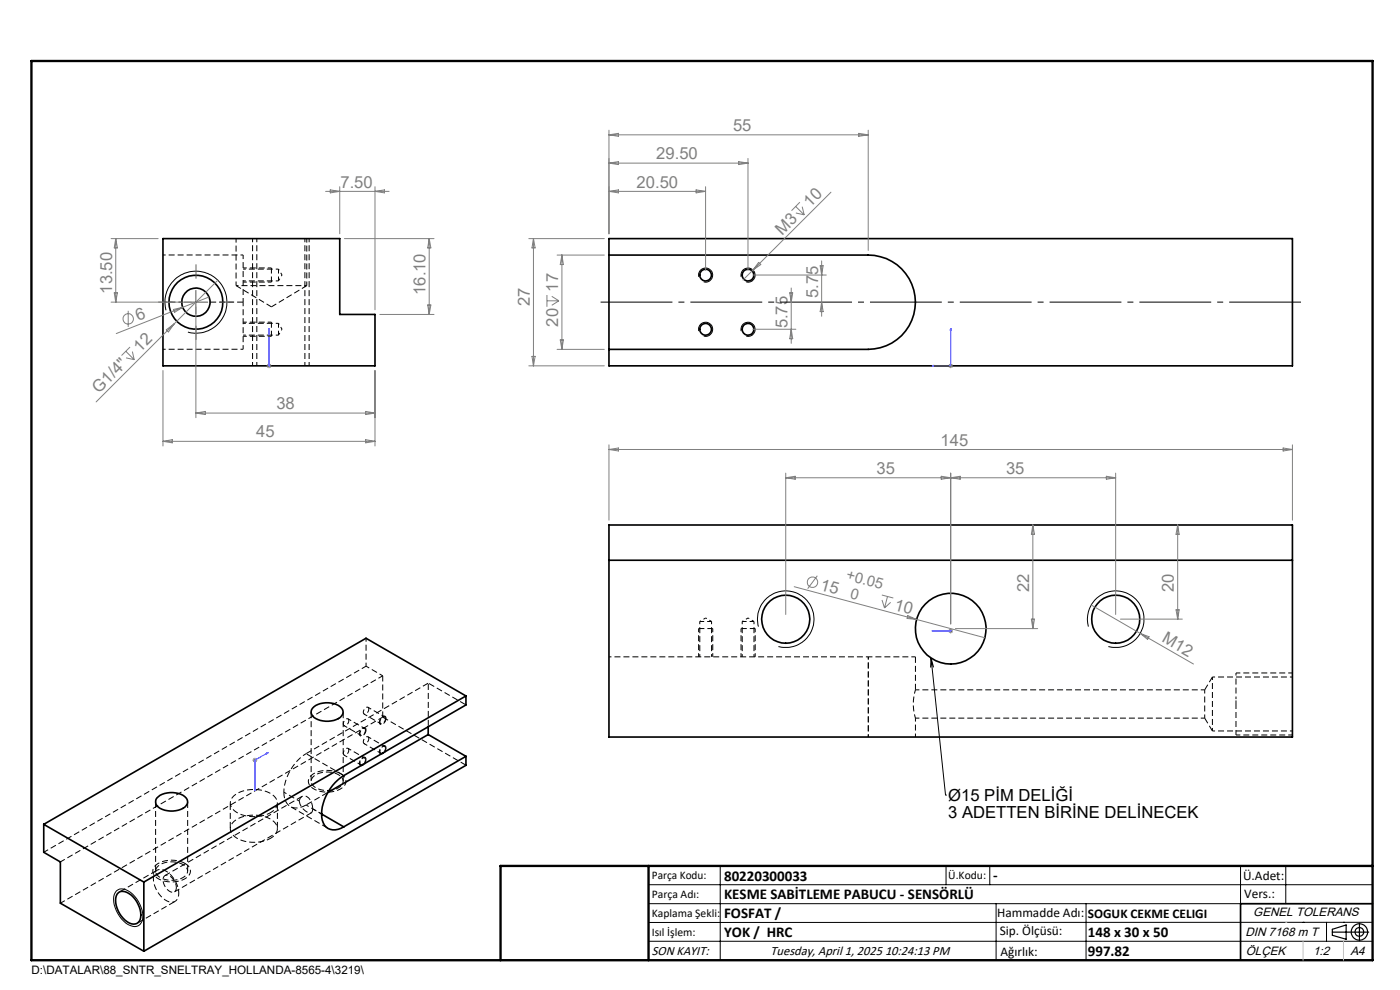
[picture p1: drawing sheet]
<svg xmlns="http://www.w3.org/2000/svg" width="297mm" height="210mm" viewBox="0 0 297 210" stroke-linecap="round" stroke-linejoin="round" font-family="sans-serif">
<g fill="none" stroke="#000" stroke-width=".35">
<path d="M34.6 50.6h37.5v16.1h7.5v10.9h-45zM129.2 54.1h55a10 10 0 0 1 10 10 10 10 0 0 1-10 10h-55M129.2 50.6h145v27h-145zM129.2 111.4h145v44.9h-145zM129.2 118.8h145M66.6 149.9a4.8 4.8 0 0 1 5.9 .3 1.55 1.55 0 0 1-1.2 2.4 4.8 4.8 0 0 1-5-.7 1.28 1.28 0 0 1 .3-2zM81.2 159.7l-.1 .1M90.8 154.2v1.6M90.8 155.8l-21.2 12.3M90.8 155.8l8 4.6M98.8 147.6v1.9l-25.9 15a10.3 10.3 0 0 0-4.7 8.2M98.8 147.6l-68.3 39.5"/>
<path d="M98.8 147.6l-21.2-12.2-68.3 39.5M9.3 174.9v5.9l3.5 2v8.8l17.7 10.2M9.3 174.9l21.2 12.2M33.3 169.3a4.8 4.8 0 0 1 6.2 0 1.55 1.55 0 0 1-1.2 2.4 4.9 4.9 0 0 1-5-.8 1.31 1.31 0 0 1 0-1.6zM68.2 172.7a2.79 2.79 0 0 0 2.9 3.3l1.8-.6M68.2 172.7l4.7 2.7M77 162.2h-.1M98.8 160.4l-25.9 15M98.8 160.4v1.9l-68.3 39.5M25.1 189.4a2.12 2.12 0 0 1 2.8 .5 5.5 5.5 0 0 1 1.8 5.1 1.66 1.66 0 0 1-2.7 .5 5.6 5.6 0 0 1-2.3-5.4zM30.5 187.1v14.7M291.2 191.7h-28v12"/>
<circle cx="149.7" cy="58.3" r="1.25"/>
<circle cx="158.7" cy="58.4" r="1.26"/>
<circle cx="41.6" cy="64.1" r="5.7"/>
<circle cx="41.6" cy="64.1" r="3"/>
<circle cx="149.7" cy="69.8" r="1.25"/>
<circle cx="158.7" cy="69.9" r="1.26"/>
<circle cx="166.7" cy="131.3" r="5.1"/>
<circle cx="201.7" cy="133.3" r="7.5"/>
<circle cx="236.7" cy="131.3" r="5.1"/>
</g>
<path d="M65.1 60.6h-15M129.2 139.3h55" fill="none" stroke="#000" stroke-width=".21" stroke-dasharray="1.3 .6" stroke-dashoffset=".8" stroke-linecap="butt"/>
<g fill="none" stroke="#000" stroke-width=".21" stroke-dasharray="1.3 .6" stroke-dashoffset=".4" stroke-linecap="butt">
<path d="M50.1 50.6v10M51.6 54.1v10M51.6 64.1v10M65.1 60.6v-10M184.2 139.3h10M74 152.9l-.3 .8a.51 .51 0 0 1-.8 .1 .99 .99 0 0 1 .9-1.3l.2 .4M74 159.1l-.3 .8a.51 .51 0 0 1-.8 .2 .99 .99 0 0 1 .9-1.3l.2 .3M77.5 154.9l-.3 .8a.51 .51 0 0 1-.8 .2 .99 .99 0 0 1 1-1.4l.1 .4M78.2 150.4l-.3 .8a.51 .51 0 0 1-.7 .2 .99 .99 0 0 1 .9-1.4l.1 .4M78.2 156.7l-.3 .8a.51 .51 0 0 1-.7 .2 .99 .99 0 0 1 .9-1.4l.1 .4M81.8 152.5l-.3 .8a.51 .51 0 0 1-.8 .1 .99 .99 0 0 1 .9-1.3l.2 .4M194.2 146.3a10 10 0 0 0 0 6"/>
<path d="M194.2 152.3h61.4M255.6 146.3h-61.4M262.2 155.9h12M274.2 142.8h-12M57.4 172.4a2.18 2.18 0 0 0 1.4-2.1 2.18 2.18 0 0 0-1.5-2.1 7.5 7.5 0 0 0-7.7 .6 2.04 2.04 0 0 0 .6 3.5 7.8 7.8 0 0 0 7.2 .1M57.4 177.8a2.18 2.18 0 0 0 1.4-2.1 2.18 2.18 0 0 0-1.5-2 7.5 7.5 0 0 0-7.7 .5 2.04 2.04 0 0 0 .6 3.6 7.8 7.8 0 0 0 7.2 0M37.4 188.3a.96 .96 0 0 1-.7 1 .96 .96 0 0 1-1.1-.5 2.5 2.5 0 0 1-.8-2.9 1.19 1.19 0 0 1 1.8 .4l.7 1.2 .1 .8"/>
</g>
<g fill="none" stroke="#000" stroke-width=".21" stroke-dasharray="1.3 .6" stroke-linecap="butt">
<path d="M51.6 64.1h-7M148.2 133.3h.1M157.2 133.3h.1M194.2 139.3v7M64.9 159.9l26-15M66 151v14.7M77.7 154.8l-.4 .9a.59 .59 0 0 1-.8 .4 .59 .59 0 0 1-.2-.9l.4-.5a.55 .55 0 0 1 .9-.1l.1 .2M80.8 160a1.06 1.06 0 0 1 .6-1.8h.4l.1 .4M81.9 152.4l-.3 .9a.59 .59 0 0 1-.9 .4 .59 .59 0 0 1-.1-.9l.3-.6a.55 .55 0 0 1 1-.1v.3M81.9 158.6v.3M255.6 152.3l1.6 2.8M257.2 143.6l-1.6 2.7"/>
<path d="M33 170.1v14.7M64.9 170.8a2.84 2.84 0 0 1-4.3-.9l-.4-1.9M72.8 165.7v-14.7M76.6 162.4a1.06 1.06 0 0 1 .5-1.8l.4 .1 .2 .4M77.7 161.1l-.1 .3M98.9 162.3l-17.7-10.2M39.8 184.8v-14.7"/>
</g>
<g fill="none" stroke="#000" stroke-width=".21" stroke-dasharray="1.3 .6" stroke-dashoffset=".5" stroke-linecap="butt">
<path d="M51.6 59.8h6M53.6 50.6v27M54.5 50.6v27M57.6 56.8h-6M38.6 64.1h-4M51.6 71.3h6M57.6 68.3h-6M64.7 77.6v-27M65.6 77.6v-27M148.2 133.3v6M151.2 139.3v-6M157.2 133.3v6"/>
<path d="M160.2 139.3v-6M73 153.9l3.5 2.1M77.2 151.5l3.6 2M77.2 157.7l3.6 2.1M77.4 154.5l-3.6-2M77.7 141.3v-5.9M81.2 143.4l-3.5-2.1M81.6 152.1l-3.5-2.1M81.6 158.3l-3.5-2M194.2 152.3v4M255.6 152.3v-6M262.2 149.3v-1"/>
<path d="M60.2 168a10.4 10.4 0 0 1 4.7-8.1M66.3 171.6l1.9 1.1M73 160.2l3.5 2M77.4 160.8l-3.6-2.1M37.9 189.5a1.69 1.69 0 0 1-.9 1.8 1.69 1.69 0 0 1-2-.4 5.6 5.6 0 0 1-2.3-5.5 1.66 1.66 0 0 1 2.8-.5 6 6 0 0 1 2.4 4.6"/>
</g>
<g fill="none" stroke="#000" stroke-width=".21" stroke-dasharray="1.3 .6" stroke-dashoffset=".7" stroke-linecap="butt">
<path d="M34.6 54.1h17M51.6 59.6h7.5M59.1 59.6l.7-1.3M59.1 57.1h-7.5M59.8 58.3l-.7-1.2M51.6 74.1h-17M51.6 71.1h7.5M59.1 68.6h-7.5M59.1 71.1l.7-1.3M59.8 69.8l-.7-1.2M148.5 131.8v7.5M149.7 131.1l-1.2 .7"/>
<path d="M151 131.8l-1.3-.7M151 139.3v-7.5M157.5 131.8v7.5M158.7 131.1l-1.2 .7M160 131.8l-1.3-.7M160 139.3v-7.5M184.2 139.3v17M184.2 156.3v-17M257.2 155.1h17M262.2 148.3v-5.5M274.2 143.6h-17"/>
</g>
<path d="M59.1 57.1v2.5M59.1 68.6v2.5M148.5 131.8h2.5M157.5 131.8h2.5M81.9 158.9l-.3 .6M77.6 161.4l-.3 .6" fill="none" stroke="#000" stroke-width=".21" stroke-dasharray="1.3 .6" stroke-dashoffset=".3" stroke-linecap="butt"/>
<path d="M81.8 158.7l-.2 .6-.4 .4M257.2 155.1v-11.5M60.2 168l3.3 1.9M68.2 172.7l-3.3-1.9M71.8 167.1a1.47 1.47 0 0 0 1-1.4 1.47 1.47 0 0 0-1-1.4 4.9 4.9 0 0 0-5.5 .6 1.57 1.57 0 0 0 1.2 2.4 5.4 5.4 0 0 0 4.3-.2M77.5 161.2l-.1 .5-.4 .5M38.8 186.2a1.47 1.47 0 0 0 1-1.4 1.47 1.47 0 0 0-1-1.4 4.9 4.9 0 0 0-5.5 .5 1.57 1.57 0 0 0 1.2 2.5 5.4 5.4 0 0 0 4.3-.2" fill="none" stroke="#000" stroke-width=".21" stroke-dasharray="1.3 .6" stroke-dashoffset=".6" stroke-linecap="butt"/>
<g fill="none" stroke="#000" stroke-width=".21" stroke-dasharray="1.3 .6" stroke-dashoffset=".1" stroke-linecap="butt">
<path d="M57.6 56.8v3M50.1 60.6l7.5 4.5M57.6 68.3v3M57.6 65.1l7.5-4.5M148.3 133.3h2.9M157.3 133.3h2.9M81.2 159.8h-.4a.91 .91 0 0 1 0-1 .91 .91 0 0 1 .8-.5l.2 .4M81.2 152.1v-8.7M63.5 169.9a2.89 2.89 0 0 0 2.5 2.5l.2-.2 .1-.6M64 169l-29 16.7M72.2 164.1a5.7 5.7 0 0 0-6.4 .7 1.75 1.75 0 0 0 1 2.7 5.5 5.5 0 0 0 6.4-1 1.67 1.67 0 0 0-1-2.4M76.9 162.2l-.3 .1a.91 .91 0 0 1-.1-1 .91 .91 0 0 1 .9-.5l.1 .4"/>
<path d="M37 189.2l29-16.8M39.2 183.1a5.7 5.7 0 0 0-6.4 .7 1.75 1.75 0 0 0 1 2.7 5.5 5.5 0 0 0 6.4-1 1.67 1.67 0 0 0-1-2.4"/>
</g>
<path d="M66.3 171.6a2.56 2.56 0 0 0-1.8-2.8 1.05 1.05 0 0 0-1 1.1M69.6 168.1l-4.7 2.7" fill="none" stroke="#000" stroke-width=".21" stroke-dasharray="1.3 .6" stroke-dashoffset="-.1" stroke-linecap="butt"/>
<path d="M77.7 141.3l-68.4 39.5M81.2 143.4l-68.4 39.4M81.2 152.1l-68.4 39.5M262.2 155.9v-6.6" fill="none" stroke="#000" stroke-width=".21" stroke-dasharray="1.3 .6" stroke-dashoffset=".2" stroke-linecap="butt"/>
<path d="M64.9 159.9l8 4.6M90.9 144.9v9.3M90.9 144.9l8 4.6M48.9 170.3v5.5M58.9 175.8v-5.5M61.6 171.1l8 4.6M29.1 195.8l8-4.6M33.3 184.6l-8 4.6" fill="none" stroke="#000" stroke-width=".21" stroke-dasharray="1.3 .6" stroke-dashoffset="-.2" stroke-linecap="butt"/>
<g fill="none" stroke="#808080" stroke-width=".21">
<path d="M72.1 39.6v10M79.6 39.6v26.1M129.2 27.6v22M129.2 34.6h29.5M129.2 34.6l2-.3v.6zM129.2 28.6l2-.3v.6zM129.2 28.6h55M149.7 39.6v17.8M156.7 34.3l2 .3-2 .3zM158.7 33.6v23.8M182.2 28.3l2 .3-2 .3zM184.2 27.6v25.5"/>
<path d="M23.6 50.6h9.9M24.6 50.6l.3 2h-.7zM24.6 50.6v13.5M46.2 59.4l-9.3 9.3M69.1 40.6h13.4M70.1 40.3l2 .3-2 .3zM73.1 50.6h19M79.6 40.6l2-.3v.6zM91.1 50.6l.3 2h-.7zM91.1 50.6v16.1M112.2 50.6h16M113.2 50.6v27"/>
<path d="M113.2 50.6l.3 2h-.6zM118.2 54.1h10M119.2 54.1v20M119.2 54.1l.3 2h-.6zM129.2 40.6l2-.3v.6zM129.2 40.6h20.5M147.7 40.3l2 .3-2 .3zM159.7 58.3h15.6M160.9 55.7l.5 .4-1.7 1.2zM168.8 43.8l1.8 1.8M168.8 45.2l1.8 .4M169.7 42.9l-1.8 1.8"/>
<path d="M170.2 43.8l.4 1.8M174 56.4h.6l-.3 1.9zM174.3 55.3v11.8M176.3 40.8l-18.7 18.6M23.6 64.1h17M24.2 62.1h.7l-.3 2zM26.7 74.5l1.8 1.8M26.7 75.9l1.8 .4M27.2 65.9v3.4M27.6 73.6l-1.8 1.8M28.1 74.6l.4 1.7M34.6 78.6v16"/>
<path d="M35.3 69.9l1.6-1.2-1.2 1.7zM36.8 65.6l2-.4-1.8 1zM36.9 68.7l-16.5 16.6M38.8 65.2l-14.1 5.6M41.6 65.1v23.5M44.3 63l-5.5 2.2M56.6 77.6h1M56.7 77.2l.7 .8M57.1 77.1v1M57.4 77.2l-.7 .8M79.6 78.6v16M80.6 66.7h11.5"/>
<path d="M90.7 64.7h.7l-.3 2zM112.2 77.6h16M112.9 75.6h.6l-.3 2zM116 62.6v2.5M116 63.8h2.6M117.1 62.9l1.5 .9M118.2 74.1h10M118.6 63.8l-1.5 1M118.9 72.1h.6l-.3 2zM159.7 69.8h9.1M167.5 62.1h.7l-.3 2zM167.9 61.1v11.7"/>
<path d="M167.9 69.8l.3 2.1h-.7zM174.3 64.1l.3 2h-.6zM201.2 77.6h1M201.3 77.2l.7 .8M201.7 77.1v1M202 77.2l-.7 .8M34.6 93.6h45M34.6 93.6l1.9-.3v.6zM41.6 87.6h38M41.6 87.6l2-.3v.6zM77.6 93.3l2 .3-2 .3zM77.6 87.3l2 .3-2 .3z"/>
<path d="M129.2 94.4v15.9M129.2 95.3l2-.3v.7zM129.2 95.3h145M272.2 95l2 .3-2 .4zM274.2 94.4v15.9M166.7 100.4v29.9M166.7 101.3h70M166.7 101.3l2-.3v.7zM199.7 101l4 .7v-.7l-4 .7zM201.7 100.4v32M219.1 111.4l.4 1.9h-.7zM219.1 111.4v21.9"/>
<path d="M234.7 101l2 .3-2 .4zM236.7 100.4v29.9M249.8 111.4v19.9M249.8 111.4l.4 1.9h-.7zM168.5 124.5l26 6.9M173.4 122.1l-2.1 2.8M187.1 126.2l2.4 .7M187.1 127.3l.5 1.7M188.3 126.5l-.7 2.5M188.9 127.8l-1.3 1.2M192.6 130.6l1.9 .8-2.1-.2zM194.5 131.4l14.4 3.9"/>
<path d="M201.2 133.8h1M201.3 133.5l.7 .7M201.7 133.3v1.1M202 133.5l-.7 .7M202.7 133.3h17.4M218.8 131.3h.7l-.4 2zM231.5 128.3l10.4 6.1M237.7 131.3h13.1M241.9 134.4l11.3 6.5M241.9 134.4l1.9 .7-.3 .5zM249.5 129.4h.7l-.4 1.9zM53.6 161.2h1"/>
<path d="M53.7 160.9l.7 .7M54.1 160.8v.9M54.4 160.9l-.7 .7"/>
<circle cx="27.2" cy="67.6" r="1.11"/>
<circle cx="172.4" cy="123.5" r="1.11"/>
</g>
<g fill="none" stroke="#000" stroke-width=".21">
<path d="M148.2 58.7a1.49 1.49 0 0 1 1.3-1.8 1.49 1.49 0 0 1 1.7 1.6 1.49 1.49 0 0 1-1.9 1.3M157.2 58.7a1.49 1.49 0 0 1 1.3-1.8 1.49 1.49 0 0 1 1.7 1.6 1.49 1.49 0 0 1-1.9 1.3M35.2 65.8a6.6 6.6 0 0 1 5.8-8.3 6.6 6.6 0 0 1 7.1 7.1 6.6 6.6 0 0 1-8.2 5.8M148.2 70.2a1.49 1.49 0 0 1 1.3-1.8 1.49 1.49 0 0 1 1.7 1.6 1.49 1.49 0 0 1-1.9 1.3M157.2 70.2a1.49 1.49 0 0 1 1.3-1.8 1.49 1.49 0 0 1 1.7 1.6 1.49 1.49 0 0 1-1.9 1.3M160.9 132.9a6 6 0 0 1 5.3-7.5 6 6 0 0 1 6.5 6.5 6 6 0 0 1-7.6 5.3M197.5 139.6l3.1 29.1M197.5 139.6l.5 2M197.5 139.6l-.1 2M230.9 132.9a6 6 0 0 1 5.3-7.5 6 6 0 0 1 6.5 6.5 6 6 0 0 1-7.6 5.3M81.6 159.5l-.8 .5M81.6 159.5h.1"/>
<path d="M77.3 162l-.4 .4h-.3M77.3 162h.1M200.6 168.7h.1M24.7 189a2.24 2.24 0 0 1 3 .3 6.5 6.5 0 0 1 2.5 6.1 1.85 1.85 0 0 1-3 .7 6.5 6.5 0 0 1-3-6.3zM137.6 187.7h153.6M137.6 191.7h153.6M137.6 199.7h153.6M152.8 183.7v20M200.7 183.7v4M210 183.7v4M211.3 191.7v12M230.4 191.7v12"/>
<path d="M263.2 183.7v20M272.8 183.7v8M276.4 195.6h.1M281.4 195.6v4.1M285 195.6h.1M291.2 195.6l-153.6 .1"/>
</g>
<g fill="none" stroke="#000" stroke-width=".25">
<path d="M282.6 197.7h7.8M282.6 197.1l3-.9v3l-3-.8zM288.4 195.8v3.8M106.2 203.7h185"/>
<circle cx="288.4" cy="197.7" r="1.74"/>
<circle cx="288.4" cy="197.7" r=".93"/>
</g>
<g fill="none" stroke="#00f" stroke-width=".21">
<path d="M57.1 77.5v.2zM57.1 69.6v.4v-.4M57.1 77.6h.1M57.1 69.6v8M197.7 77.6l.4-.1v.2zM201.7 69.6l.1 .4h-.2zM201.7 69.6v8h-4M197.7 133.8h.4h-.4M197.7 133.8h4M201.6 133.8h.2zM201.7 133.8h.1M56.6 159.7l.3-.1-.3 .3z"/>
<path d="M56.9 159.6l-2.8 1.6v6.6M54 167.5l.2-.1-.1 .4z"/>
</g>
<path d="M41.6 59.1v-3M36.6 64.1h-3M41.6 69.1v3M46.6 64.1h3" fill="none" stroke="#808000" stroke-width=".21" stroke-dasharray="15.2 1.3 1.3 1.3" stroke-linecap="butt"/>
<path d="M276.2 64.1h-149" fill="none" stroke="#000" stroke-width=".21" stroke-dasharray="15.2 1.3 1.3 1.3" stroke-dashoffset="-.2" stroke-linecap="butt"/>
<path d="M39.1 64.1h5M41.6 61.6v5" fill="none" stroke="#808000" stroke-width=".21"/>
<path d="M6.7 12.9h284.5v190.8h-284.5zM137.6 183.7v20M291.2 183.7h-185v20" fill="none" stroke="#000" stroke-width=".5"/>
<path d="M276.4 199.7v4M285 199.7v4" fill="none" stroke="#c0c0c0" stroke-width=".21"/>
<path d="M272.8 195.6h.1" fill="none" stroke="#c0c0c0" stroke-width=".25"/>
<g fill="#00f">
<path d="M197.7 77.6l.4 .1v-.2zM201.7 69.6l-.1 .4h.2z"/>
<path d="M56.6 159.7v.2l.3-.3zM54 167.5l.1 .3 .1-.4z"/>
<path d="M197.7 133.8h.4zM201.6 133.8h.2zM57.1 77.5v.2zM57.1 69.6v.4z"/>
</g>
<g font-size="3.5" fill="#808080">
<text x="155.5" y="27.8">55</text>
<text x="139.2" y="33.8">29.50</text>
<text x="72.2" y="39.8">7.50</text>
<text x="135" y="39.8">20.50</text>
<text x="171.9" y="44.1" transform="rotate(-45 171.9 44.1)">10</text>
<text x="165.9" y="50" transform="rotate(-45 165.9 50)">M3</text>
<text x="23.8" y="62.3" transform="rotate(-90 23.8 62.3)">13.50</text>
<text x="90.3" y="62.6" transform="rotate(-90 90.3 62.6)">16.10</text>
<text x="112.4" y="64.9" transform="rotate(-90 112.4 64.9)">27</text>
<text x="118.4" y="61.9" transform="rotate(-90 118.4 61.9)">17</text>
<text x="173.5" y="63.2" transform="rotate(-90 173.5 63.2)">5.75</text>
<text x="29.3" y="68.1" transform="rotate(-21 29.3 68.1)">6</text>
<text x="118.4" y="69.3" transform="rotate(-90 118.4 69.3)">20</text>
<text x="167.1" y="69.7" transform="rotate(-90 167.1 69.7)">5.75</text>
<text x="29.8" y="74.8" transform="rotate(-45 29.8 74.8)">12</text>
<text x="21" y="83.6" transform="rotate(-45 21 83.6)">G1/4&quot;</text>
<text x="58.6" y="86.8">38</text>
<text x="54.4" y="92.8">45</text>
<text x="199.6" y="94.5">145</text>
<text x="186" y="100.5">35</text>
<text x="213.4" y="100.5">35</text>
<text x="173.8" y="125.1" transform="rotate(15 173.8 125.1)">15</text>
<text x="218.3" y="125.5" transform="rotate(-90 218.3 125.5)">22</text>
<text x="249" y="125.5" transform="rotate(-90 249 125.5)">20</text>
<text x="189.6" y="129.3" transform="rotate(15 189.6 129.3)">10</text>
<text x="246.3" y="136" transform="rotate(30 246.3 136)">M12</text>
</g>
<g font-size="3.5">
<text x="201.2" y="170">Ø15 PİM DELİĞİ</text>
<text x="201.2" y="173.5">3 ADETTEN BİRİNE DELİNECEK</text>
</g>
<g font-size="3.2" fill="#808080">
<text x="179.3" y="122.9" transform="rotate(15 179.3 122.9)">+0.05</text>
<text x="180.2" y="126.8" transform="rotate(15 180.2 126.8)">0</text>
</g>
<g font-size="3.2">
<text x="153.6" y="190.8">KESME SABİTLEME PABUCU - SENSÖRLÜ</text>
<text x="153.6" y="186.8">80220300033</text>
<text x="210.7" y="186.6">-</text>
<text x="153.6" y="194.8">FOSFAT /</text>
<text x="153.6" y="198.8">YOK / HRC</text>
<text x="230.8" y="198.7">148 x 30 x 50</text>
<text x="230.8" y="202.8">997.82</text>
</g>
<g font-size="2.8">
<text x="263.7" y="186.7">Ü.Adet:</text>
<text x="263.9" y="190.5">Vers.:</text>
<text x="211.5" y="194.5">Hammadde Adı:</text>
<text x="230.8" y="194.7">SOGUK CEKME CELIGI</text>
<text x="138.3" y="202.6">SON KAYIT:</text>
<text x="163.5" y="202.6">Tuesday, April 1, 2025 10:24:13 PM</text>
<text x="212.1" y="198.4">Sip. Ölçüsü:</text>
<text x="212.2" y="202.7">Ağırlık:</text>
</g>
<g font-size="2.6">
<text x="265.9" y="194.4">GENEL TOLERANS</text>
<text x="264.2" y="198.5">DIN 7168 m T</text>
<text x="264.3" y="202.6">ÖLÇEK</text>
<text x="278.5" y="202.6">1:2</text>
<text x="286.5" y="202.6">A4</text>
</g>
<g font-size="2.5">
<text x="138.3" y="186.4">Parça Kodu:</text>
<text x="138.3" y="190.5">Parça Adı:</text>
<text x="201.2" y="186.5">Ü.Kodu:</text>
<text x="138.3" y="194.5">Kaplama Şekli:</text>
<text x="138.3" y="198.6">Isıl İşlem:</text>
<text x="6.7" y="206.7">D:\DATALAR\88_SNTR_SNELTRAY_HOLLANDA-8565-4\3219\</text>
</g>
</svg>
